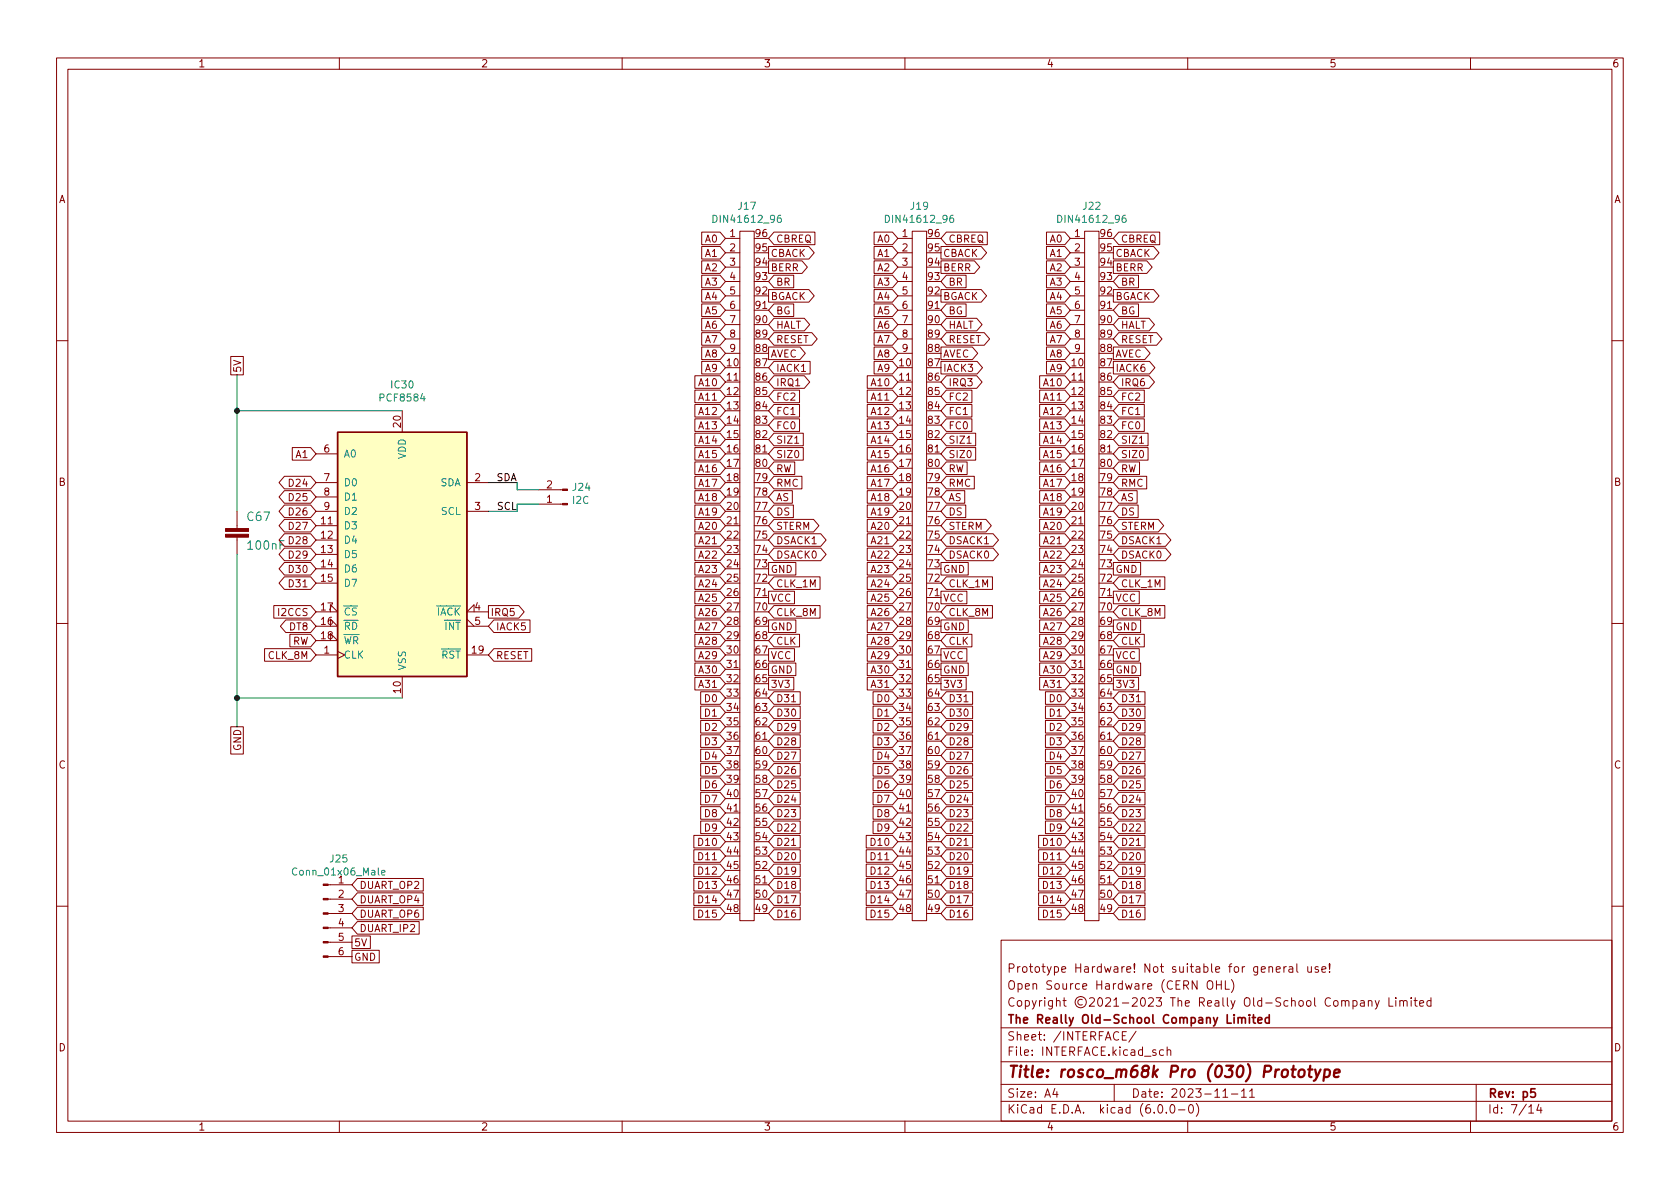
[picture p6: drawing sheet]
<svg xmlns="http://www.w3.org/2000/svg" width="297mm" height="210mm" viewBox="0 0 297 210" stroke-linecap="round" stroke-linejoin="round" font-family="sans-serif">
<g fill="none" stroke="#840000" stroke-width=".18">
<path d="M10 10.2h277v190.1h-277zM12 12.2h273v186.1h-273zM60 10.2v2M110 10.2v2M160 10.2v2M210 10.2v2M260 10.2v2M124.1 41h3.2l1 1.2-1 1.1h-3.2zM124.1 46.1h3.2l1 1.1-1 1.1h-3.2zM124.1 48.7h3.2l1 1.1-1 1.1h-3.2zM124.1 43.6h3.2l1 1.1-1 1.1h-3.2zM124.1 58.8h3.2l1 1.1-1 1.1h-3.2z"/>
<path d="M124.1 53.7h3.2l1 1.2-1 1.1h-3.2zM124.1 51.2h3.2l1 1.1-1 1.1h-3.2zM124.1 56.3h3.2l1 1.1-1 1.1h-3.2zM128.3 42.2h2.5M128.3 44.7h2.5M128.3 47.2h2.5M128.3 49.8h2.5M128.3 52.3h2.5M128.3 54.9h2.5M128.3 57.4h2.5M128.3 59.9h2.5M130.8 40.9h2.5v121.9h-2.5z"/>
<path d="M133.3 54.9h2.6M135.9 46.1h5.9l1 1.1-1 1.1h-5.9zM135.9 51.2h7.1l1 1.1-1 1.1h-7.1zM135.9 43.6h7.1l1 1.1-1 1.1h-7.1zM136.8 58.8h6.7l1 1.1-1 1.1h-6.7l-.9-1.1zM136.8 56.3h5.4l1 1.1-1 1.1h-5.4l-.9-1.1zM136.8 41h7.3v2.3h-7.3l-.9-1.1zM136.8 48.7h3.5v2.2h-3.5l-.9-1.1zM136.8 53.7h3.5v2.3h-3.5l-.9-1.1zM154.5 46.1h3.3l.9 1.1-.9 1.1h-3.3zM154.5 48.7h3.3l.9 1.1-.9 1.1h-3.3zM154.5 43.6h3.3l.9 1.1-.9 1.1h-3.3z"/>
<path d="M154.5 41h3.3l.9 1.2-.9 1.1h-3.3zM154.5 53.7h3.3l.9 1.2-.9 1.1h-3.3zM154.5 56.3h3.3l.9 1.1-.9 1.1h-3.3zM154.5 51.2h3.3l.9 1.1-.9 1.1h-3.3zM154.5 58.8h3.3l.9 1.1-.9 1.1h-3.3zM158.7 42.2h2.6M158.7 44.7h2.6M158.7 47.2h2.6M158.7 49.8h2.6M158.7 52.3h2.6M158.7 54.9h2.6M158.7 57.4h2.6"/>
<path d="M158.7 59.9h2.6M161.3 40.9h2.5v121.9h-2.5zM163.8 54.9h2.6M166.4 51.2h7.1l.9 1.1-.9 1.1h-7.1zM166.4 43.6h7.1l.9 1.1-.9 1.1h-7.1zM166.4 46.1h5.9l.9 1.1-.9 1.1h-5.9zM167.3 58.8h6.7l1 1.1-1 1.1h-6.7l-.9-1.1zM167.3 41h7.3v2.3h-7.3l-.9-1.1zM167.3 56.3h5.4l.9 1.1-.9 1.1h-5.4l-.9-1.1zM167.3 53.7h3.5v2.3h-3.5l-.9-1.1zM167.3 48.7h3.5v2.2h-3.5l-.9-1.1zM185 58.8h3.3l.9 1.1-.9 1.1h-3.3z"/>
<path d="M185 53.7h3.3l.9 1.2-.9 1.1h-3.3zM185 56.3h3.3l.9 1.1-.9 1.1h-3.3zM185 46.1h3.3l.9 1.1-.9 1.1h-3.3zM185 43.6h3.3l.9 1.1-.9 1.1h-3.3zM185 41h3.3l.9 1.2-.9 1.1h-3.3zM185 48.7h3.3l.9 1.1-.9 1.1h-3.3zM185 51.2h3.3l.9 1.1-.9 1.1h-3.3zM189.2 42.2h2.6M189.2 44.7h2.6M189.2 47.2h2.6M189.2 49.8h2.6M189.2 52.3h2.6"/>
<path d="M189.2 54.9h2.6M189.2 57.4h2.6M189.2 59.9h2.6M191.8 40.9h2.5v121.9h-2.5zM194.3 54.9h2.5M196.8 46.1h6l.9 1.1-.9 1.1h-6zM196.8 51.2h7.2l.9 1.1-.9 1.1h-7.2zM196.8 43.6h7.2l.9 1.1-.9 1.1h-7.2zM197.8 53.7h3.5v2.3h-3.5l-1-1.1zM197.8 58.8h6.7l1 1.1-1 1.1h-6.7l-1-1.1zM197.8 56.3h5.4l.9 1.1-.9 1.1h-5.4l-1-1.1zM197.8 48.7h3.5v2.2h-3.5l-1-1.1z"/>
<path d="M197.8 41h7.2v2.3h-7.2l-1-1.1zM10 60.2h2M40.8 63h2.2v3.3h-2.2zM51.7 79.1h3.2l1 1.2-1 1.1h-3.2zM71.1 72.6v3.8M122.9 74.1h4.4l1 1.1-1 1.1h-4.4zM122.9 79.1h4.4l1 1.2-1 1.1h-4.4zM122.9 69h4.4l1 1.1-1 1.1h-4.4zM122.9 71.5h4.4l1 1.1-1 1.1h-4.4zM122.9 76.6h4.4l1 1.1-1 1.1h-4.4zM122.9 66.4h4.4l1 1.2-1 1.1h-4.4zM124.1 63.9h3.2l1 1.1-1 1.1h-3.2z"/>
<path d="M124.1 61.4h3.2l1 1.1-1 1.1h-3.2zM128.3 67.6h2.5M128.3 62.5h2.5M135.9 61.4h5.5l1 1.1-1 1.1h-5.5zM136.8 74.1h4.6v2.2h-4.6l-.9-1.1zM136.8 71.5h4.6v2.2h-4.6l-.9-1.1zM136.8 63.9h6.4v2.2h-6.4l-.9-1.1zM136.8 66.4h5.4l1 1.2-1 1.1h-5.4l-.9-1.1zM136.8 79.1h5.2v2.3h-5.2l-.9-1.1zM136.8 69h4.6v2.2h-4.6l-.9-1.1zM136.8 76.6h5.2v2.2h-5.2l-.9-1.1zM140.5 78.4h.7"/>
<path d="M153.3 71.5h4.5l.9 1.1-.9 1.1h-4.5zM153.3 74.1h4.5l.9 1.1-.9 1.1h-4.5zM153.3 69h4.5l.9 1.1-.9 1.1h-4.5zM153.3 66.4h4.5l.9 1.2-.9 1.1h-4.5zM153.3 79.1h4.5l.9 1.2-.9 1.1h-4.5zM153.3 76.6h4.5l.9 1.1-.9 1.1h-4.5zM154.5 61.4h3.3l.9 1.1-.9 1.1h-3.3zM154.5 63.9h3.3l.9 1.1-.9 1.1h-3.3zM158.7 67.6h2.6M158.7 62.5h2.6M166.4 63.9h6.4l.9 1.1-.9 1.1h-6.4zM166.4 61.4h5.5l1 1.1-1 1.1h-5.5z"/>
<path d="M167.3 71.5h4.5v2.2h-4.5l-.9-1.1zM167.3 69h4.5v2.2h-4.5l-.9-1.1zM167.3 66.4h5.4l.9 1.2-.9 1.1h-5.4l-.9-1.1zM167.3 79.1h5.2v2.3h-5.2l-.9-1.1zM167.3 76.6h5.2v2.2h-5.2l-.9-1.1zM167.3 74.1h4.5v2.2h-4.5l-.9-1.1zM171 78.4h.7M183.8 76.6h4.5l.9 1.1-.9 1.1h-4.5zM183.8 66.4h4.5l.9 1.2-.9 1.1h-4.5zM183.8 69h4.5l.9 1.1-.9 1.1h-4.5zM183.8 79.1h4.5l.9 1.2-.9 1.1h-4.5zM183.8 74.1h4.5l.9 1.1-.9 1.1h-4.5z"/>
<path d="M183.8 71.5h4.5l.9 1.1-.9 1.1h-4.5zM185 63.9h3.3l.9 1.1-.9 1.1h-3.3zM185 61.4h3.3l.9 1.1-.9 1.1h-3.3zM189.2 67.6h2.6M189.2 62.5h2.6M196.8 61.4h5.6l1 1.1-1 1.1h-5.6zM196.8 63.9h6.4l1 1.1-1 1.1h-6.4zM197.8 79.1h5.2v2.3h-5.2l-1-1.1zM197.8 66.4h5.4l.9 1.2-.9 1.1h-5.4l-1-1.1zM197.8 71.5h4.5v2.2h-4.5l-1-1.1zM197.8 76.6h5.2v2.2h-5.2l-1-1.1zM197.8 69h4.5v2.2h-4.5l-1-1.1z"/>
<path d="M197.8 74.1h4.5v2.2h-4.5l-1-1.1zM201.5 78.4h.7M285 60.2h2M41.9 90.4v3.1M41.9 95v3M50.3 91.8h4.6l1 1.2-1 1.1h-4.6l-1-1.1zM50.3 86.8h4.6l1 1.1-1 1.1h-4.6l-1-1.1zM50.3 84.2h4.6l1 1.1-1 1.1h-4.6l-1-1.1zM50.3 89.3h4.6l1 1.1-1 1.1h-4.6l-1-1.1zM50.3 99.5h4.6l1 1.1-1 1.1h-4.6l-1-1.1zM50.3 94.4h4.6l1 1.1-1 1.1h-4.6l-1-1.1zM50.3 96.9h4.6l1 1.1-1 1.1h-4.6l-1-1.1z"/>
<path d="M55.9 93h3.8M55.9 80.3h3.8M55.9 95.5h3.8M55.9 98h3.8M55.9 85.3h3.8M55.9 90.4h3.8M55.9 87.9h3.8M82.5 85.3h3.9M82.5 90.4h3.9M95.2 86.6h4.3M95.2 89.1h4.3M122.9 81.7h4.4l1 1.1-1 1.1h-4.4z"/>
<path d="M122.9 86.8h4.4l1 1.1-1 1.1h-4.4zM122.9 84.2h4.4l1 1.1-1 1.1h-4.4zM122.9 89.3h4.4l1 1.1-1 1.1h-4.4zM122.9 94.4h4.4l1 1.1-1 1.1h-4.4zM122.9 91.8h4.4l1 1.2-1 1.1h-4.4zM122.9 99.5h4.4l1 1.1-1 1.1h-4.4zM122.9 96.9h4.4l1 1.1-1 1.1h-4.4zM128.3 93h2.5M133.3 80.3h2.6M135.9 99.5h4.8v2.2h-4.8zM136.8 89.3h3.5v2.2h-3.5l-.9-1.1zM136.8 86.8h3.3v2.2h-3.3l-.9-1.1z"/>
<path d="M136.8 84.2h5v2.2h-5l-.9-1.1zM136.8 81.7h3.7v2.2h-3.7l-.9-1.1zM136.8 91.8h7l1 1.2-1 1.1h-7l-.9-1.1zM136.8 94.4h8.3l1 1.1-1 1.1h-8.3l-.9-1.1zM136.8 96.9h8.3l1 1.1-1 1.1h-8.3l-.9-1.1zM153.3 99.5h4.5l.9 1.1-.9 1.1h-4.5zM153.3 96.9h4.5l.9 1.1-.9 1.1h-4.5zM153.3 86.8h4.5l.9 1.1-.9 1.1h-4.5zM153.3 81.7h4.5l.9 1.1-.9 1.1h-4.5zM153.3 84.2h4.5l.9 1.1-.9 1.1h-4.5zM153.3 89.3h4.5l.9 1.1-.9 1.1h-4.5zM153.3 94.4h4.5l.9 1.1-.9 1.1h-4.5z"/>
<path d="M153.3 91.8h4.5l.9 1.2-.9 1.1h-4.5zM158.7 93h2.6M163.8 80.3h2.6M166.4 99.5h4.8v2.2h-4.8zM167.3 91.8h7l1 1.2-1 1.1h-7l-.9-1.1zM167.3 94.4h8.3l.9 1.1-.9 1.1h-8.3l-.9-1.1zM167.3 96.9h8.3l.9 1.1-.9 1.1h-8.3l-.9-1.1zM167.3 89.3h3.5v2.2h-3.5l-.9-1.1zM167.3 81.7h3.7v2.2h-3.7l-.9-1.1zM167.3 84.2h5v2.2h-5l-.9-1.1zM167.3 86.8h3.3v2.2h-3.3l-.9-1.1zM183.8 99.5h4.5l.9 1.1-.9 1.1h-4.5z"/>
<path d="M183.8 86.8h4.5l.9 1.1-.9 1.1h-4.5zM183.8 94.4h4.5l.9 1.1-.9 1.1h-4.5zM183.8 89.3h4.5l.9 1.1-.9 1.1h-4.5zM183.8 96.9h4.5l.9 1.1-.9 1.1h-4.5zM183.8 91.8h4.5l.9 1.2-.9 1.1h-4.5zM183.8 84.2h4.5l.9 1.1-.9 1.1h-4.5zM183.8 81.7h4.5l.9 1.1-.9 1.1h-4.5zM189.2 93h2.6M194.3 80.3h2.5M196.8 99.5h4.9v2.2h-4.9zM197.8 81.7h3.7v2.2h-3.7l-1-1.1zM197.8 84.2h4.9v2.2h-4.9l-1-1.1z"/>
<path d="M197.8 94.4h8.3l.9 1.1-.9 1.1h-8.3l-1-1.1zM197.8 89.3h3.4v2.2h-3.4l-1-1.1zM197.8 96.9h8.3l.9 1.1-.9 1.1h-8.3l-1-1.1zM197.8 91.8h7l1 1.2-1 1.1h-7l-1-1.1zM197.8 86.8h3.3v2.2h-3.3l-1-1.1zM10 110.2h2M46.8 114.7h8.1l1 1.1-1 1.1h-8.1zM48.4 107.1h6.5l1 1.1-1 1.1h-6.5zM50.3 102h4.6l1 1.1-1 1.1h-4.6l-1-1.1zM50.5 109.6h4.4l1 1.1-1 1.1h-4.4l-.9-1.1zM51.3 112.2h3.6l1 1.1-1 1.1h-3.6zM55.9 110.7h3.8l-1.3-1.2v1.2"/>
<path d="M55.9 108.2h3.8l-1.3-1.3v1.3M55.9 113.3h3.8l-1.3-1.3v1.3M55.9 115.8h3.8M55.9 100.6h3.8M55.9 103.1h3.8M59.7 115.2l1.3 .6-1.3 .7M71.1 119.6v3.8M82.5 115.8h3.9M82.5 110.7h3.9M82.5 109.5l1.3 1.2M83.8 108.2v-1.3l-1.3 1.3h3.9M86.4 107.1h5.3l1 1.1-1 1.1h-5.3z"/>
<path d="M87.3 109.6h6.4v2.2h-6.4l-.9-1.1zM87.3 114.7h6.7v2.2h-6.7l-.9-1.1zM122.9 107.1h4.4l1 1.1-1 1.1h-4.4zM122.9 109.6h4.4l1 1.1-1 1.1h-4.4zM122.9 112.2h4.4l1 1.1-1 1.1h-4.4zM122.9 117.2h4.4l1 1.2-1 1.1h-4.4zM122.9 119.8h4.4l1 1.1-1 1.1h-4.4zM122.9 114.7h4.4l1 1.1-1 1.1h-4.4zM122.9 102h4.4l1 1.1-1 1.1h-4.4zM122.9 104.5h4.4l1 1.2-1 1.1h-4.4zM128.3 118.4h2.5M133.3 105.7h2.6"/>
<path d="M135.9 104.5h4.6v2.3h-4.6zM135.9 109.6h4.8v2.2h-4.8zM135.9 114.7h4.6v2.2h-4.6zM135.9 119.8h4.5v2.2h-4.5zM135.9 117.2h4.8v2.3h-4.8zM136.8 102h8.2v2.2h-8.2l-.9-1.1zM136.8 112.2h4.6v2.2h-4.6l-.9-1.1zM136.8 107.1h8.2v2.2h-8.2l-.9-1.1zM153.3 107.1h4.5l.9 1.1-.9 1.1h-4.5zM153.3 112.2h4.5l.9 1.1-.9 1.1h-4.5zM153.3 114.7h4.5l.9 1.1-.9 1.1h-4.5zM153.3 102h4.5l.9 1.1-.9 1.1h-4.5z"/>
<path d="M153.3 117.2h4.5l.9 1.2-.9 1.1h-4.5zM153.3 119.8h4.5l.9 1.1-.9 1.1h-4.5zM153.3 109.6h4.5l.9 1.1-.9 1.1h-4.5zM153.3 104.5h4.5l.9 1.2-.9 1.1h-4.5zM158.7 118.4h2.6M163.8 105.7h2.6M166.4 104.5h4.6v2.3h-4.6zM166.4 114.7h4.6v2.2h-4.6zM166.4 109.6h4.8v2.2h-4.8zM166.4 119.8h4.4v2.2h-4.4zM166.4 117.2h4.8v2.3h-4.8zM167.3 102h8.2v2.2h-8.2l-.9-1.1z"/>
<path d="M167.3 107.1h8.2v2.2h-8.2l-.9-1.1zM167.3 112.2h4.5v2.2h-4.5l-.9-1.1zM183.8 109.6h4.5l.9 1.1-.9 1.1h-4.5zM183.8 102h4.5l.9 1.1-.9 1.1h-4.5zM183.8 104.5h4.5l.9 1.2-.9 1.1h-4.5zM183.8 114.7h4.5l.9 1.1-.9 1.1h-4.5zM183.8 112.2h4.5l.9 1.1-.9 1.1h-4.5zM183.8 119.8h4.5l.9 1.1-.9 1.1h-4.5zM183.8 107.1h4.5l.9 1.1-.9 1.1h-4.5zM183.8 117.2h4.5l.9 1.2-.9 1.1h-4.5zM189.2 118.4h2.6M194.3 105.7h2.5"/>
<path d="M196.8 119.8h4.5v2.2h-4.5zM196.8 114.7h4.6v2.2h-4.6zM196.8 109.6h4.9v2.2h-4.9zM196.8 104.5h4.6v2.3h-4.6zM196.8 117.2h4.9v2.3h-4.9zM197.8 107.1h8.2v2.2h-8.2l-1-1.1zM197.8 112.2h4.5v2.2h-4.5l-1-1.1zM197.8 102h8.2v2.2h-8.2l-1-1.1zM285 110.2h2M40.8 128.5h2.2v4.8h-2.2zM123.9 137.6h3.4l1 1.1-1 1.1h-3.4zM123.9 129.9h3.4l1 1.2-1 1.1h-3.4z"/>
<path d="M123.9 127.4h3.4l1 1.1-1 1.1h-3.4zM123.9 135h3.4l1 1.1-1 1.1h-3.4zM123.9 132.5h3.4l1 1.1-1 1.1h-3.4zM123.9 124.9h3.4l1 1.1-1 1.1h-3.4zM123.9 122.3h3.4l1 1.1-1 1.1h-3.4zM133.3 131.1h2.6M136.8 124.9h4.7v2.2h-4.7l-.9-1.1zM136.8 129.9h4.7v2.3h-4.7l-.9-1.1zM136.8 132.5h4.7v2.2h-4.7l-.9-1.1zM136.8 135h4.7v2.2h-4.7l-.9-1.1zM136.8 137.6h4.7v2.2h-4.7l-.9-1.1zM136.8 127.4h4.7v2.2h-4.7l-.9-1.1z"/>
<path d="M136.8 122.3h4.7v2.2h-4.7l-.9-1.1zM140 124.1h.7M154.4 129.9h3.4l.9 1.2-.9 1.1h-3.4zM154.4 127.4h3.4l.9 1.1-.9 1.1h-3.4zM154.4 135h3.4l.9 1.1-.9 1.1h-3.4zM154.4 122.3h3.4l.9 1.1-.9 1.1h-3.4zM154.4 132.5h3.4l.9 1.1-.9 1.1h-3.4zM154.4 137.6h3.4l.9 1.1-.9 1.1h-3.4zM154.4 124.9h3.4l.9 1.1-.9 1.1h-3.4zM163.8 131.1h2.6M167.3 135h4.7v2.2h-4.7l-.9-1.1zM167.3 137.6h4.7v2.2h-4.7l-.9-1.1z"/>
<path d="M167.3 132.5h4.7v2.2h-4.7l-.9-1.1zM167.3 129.9h4.7v2.3h-4.7l-.9-1.1zM167.3 127.4h4.7v2.2h-4.7l-.9-1.1zM167.3 124.9h4.7v2.2h-4.7l-.9-1.1zM167.3 122.3h4.7v2.2h-4.7l-.9-1.1zM170.4 124.1h.8M184.8 127.4h3.5l.9 1.1-.9 1.1h-3.5zM184.8 124.9h3.5l.9 1.1-.9 1.1h-3.5zM184.8 135h3.5l.9 1.1-.9 1.1h-3.5zM184.8 137.6h3.5l.9 1.1-.9 1.1h-3.5zM184.8 122.3h3.5l.9 1.1-.9 1.1h-3.5zM184.8 129.9h3.5l.9 1.2-.9 1.1h-3.5z"/>
<path d="M184.8 132.5h3.5l.9 1.1-.9 1.1h-3.5zM194.3 131.1h2.5M197.8 127.4h4.6v2.2h-4.6l-1-1.1zM197.8 122.3h4.6v2.2h-4.6l-1-1.1zM197.8 132.5h4.6v2.2h-4.6l-1-1.1zM197.8 124.9h4.6v2.2h-4.6l-1-1.1zM197.8 129.9h4.6v2.3h-4.6l-1-1.1zM197.8 135h4.6v2.2h-4.6l-1-1.1zM197.8 137.6h4.6v2.2h-4.6l-1-1.1zM200.9 124.1h.7M58 156.5h4.2M58 159h4.2"/>
<path d="M63.2 155.3h11.6v2.3h-11.6l-1-1.1zM63.2 157.9h11.6v2.2h-11.6l-1-1.1zM122.7 155.3h4.6l1 1.2-1 1.1h-4.6zM122.7 150.3h4.6l1 1.1-1 1.1h-4.6zM122.7 152.8h4.6l1 1.1-1 1.1h-4.6zM122.7 147.7h4.6l1 1.1-1 1.1h-4.6zM122.7 157.9h4.6l1 1.1-1 1.1h-4.6zM123.9 142.6h3.4l1 1.2-1 1.1h-3.4zM123.9 140.1h3.4l1 1.1-1 1.1h-3.4zM123.9 145.2h3.4l1 1.1-1 1.1h-3.4zM128.3 143.8h2.5M133.3 156.5h2.6"/>
<path d="M136.8 140.1h4.7v2.2h-4.7l-.9-1.1zM136.8 150.3h4.7v2.2h-4.7l-.9-1.1zM136.8 147.7h4.7v2.2h-4.7l-.9-1.1zM136.8 142.6h4.7v2.3h-4.7l-.9-1.1zM136.8 155.3h4.7v2.3h-4.7l-.9-1.1zM136.8 145.2h4.7v2.2h-4.7l-.9-1.1zM136.8 152.8h4.7v2.2h-4.7l-.9-1.1zM136.8 157.9h4.7v2.2h-4.7l-.9-1.1zM140 149.5h.7M153.2 152.8h4.6l.9 1.1-.9 1.1h-4.6zM153.2 157.9h4.6l.9 1.1-.9 1.1h-4.6zM153.2 155.3h4.6l.9 1.2-.9 1.1h-4.6z"/>
<path d="M153.2 150.3h4.6l.9 1.1-.9 1.1h-4.6zM153.2 147.7h4.6l.9 1.1-.9 1.1h-4.6zM154.4 145.2h3.4l.9 1.1-.9 1.1h-3.4zM154.4 140.1h3.4l.9 1.1-.9 1.1h-3.4zM154.4 142.6h3.4l.9 1.2-.9 1.1h-3.4zM158.7 143.8h2.6M163.8 156.5h2.6M167.3 157.9h4.7v2.2h-4.7l-.9-1.1zM167.3 150.3h4.7v2.2h-4.7l-.9-1.1zM167.3 152.8h4.7v2.2h-4.7l-.9-1.1zM167.3 155.3h4.7v2.3h-4.7l-.9-1.1zM167.3 140.1h4.7v2.2h-4.7l-.9-1.1z"/>
<path d="M167.3 147.7h4.7v2.2h-4.7l-.9-1.1zM167.3 142.6h4.7v2.3h-4.7l-.9-1.1zM167.3 145.2h4.7v2.2h-4.7l-.9-1.1zM170.4 149.5h.8M183.6 155.3h4.7l.9 1.2-.9 1.1h-4.7zM183.6 147.7h4.7l.9 1.1-.9 1.1h-4.7zM183.6 157.9h4.7l.9 1.1-.9 1.1h-4.7zM183.6 150.3h4.7l.9 1.1-.9 1.1h-4.7zM183.6 152.8h4.7l.9 1.1-.9 1.1h-4.7zM184.8 145.2h3.5l.9 1.1-.9 1.1h-3.5zM184.8 140.1h3.5l.9 1.1-.9 1.1h-3.5zM184.8 142.6h3.5l.9 1.2-.9 1.1h-3.5z"/>
<path d="M189.2 143.8h2.6M194.3 156.5h2.5M197.8 147.7h4.6v2.2h-4.6l-1-1.1zM197.8 142.6h4.6v2.3h-4.6l-1-1.1zM197.8 140.1h4.6v2.2h-4.6l-1-1.1zM197.8 145.2h4.6v2.2h-4.6l-1-1.1zM197.8 152.8h4.6v2.2h-4.6l-1-1.1zM197.8 157.9h4.6v2.2h-4.6l-1-1.1zM197.8 155.3h4.6v2.3h-4.6l-1-1.1zM197.8 150.3h4.6v2.2h-4.6l-1-1.1zM200.9 149.5h.7M10 160.2h2"/>
<path d="M58 169.2h4.2M58 166.6h4.2M58 164.1h4.2M58 161.5h4.2M62.2 168h4.9v2.3h-4.9zM62.2 165.5h3.3v2.2h-3.3zM63.2 163h10.9v2.2h-10.9l-1-1.1zM63.2 160.4h11.6v2.2h-11.6l-1-1.1zM122.7 160.4h4.6l1 1.1-1 1.1h-4.6zM136.8 160.4h4.7v2.2h-4.7l-.9-1.1zM153.2 160.4h4.6l.9 1.1-.9 1.1h-4.6zM167.3 160.4h4.7v2.2h-4.7l-.9-1.1z"/>
<path d="M177 166.3h108v32h-108zM179.3 176.6a.6 .6 0 0 0-.8 0 .6 .6 0 0 0-.1 .7 .56 .56 0 0 0 .3 .6 .56 .56 0 0 0 .6-.1M180 177l.4-.1 .2 .3v.4l-.2 .3h-.4l-.1-.3v-.4zM181.3 177l.4-.1 .3 .3v.4l-.1 .3h-.6M181.3 176.9v1.5M182.5 176.9l.4 1M183.2 176.9l-.5 1.4-.2 .1M183.6 160.4h4.7l.9 1.1-.9 1.1h-4.7zM183.8 176.9v1M184.2 176.9l-.3 .1-.1 .2M184.7 176.4v.2M184.7 176.9v1"/>
<path d="M186.1 176.9v1.2l-.3 .3h-.4M186.1 177l-.5-.1-.2 .3v.4l.1 .3h.6M186.8 177.1l.2-.2 .4 .1v.9M186.8 176.4v1.5M187.9 176.9h.6M188.1 176.4v1.3l.4 .2M191.4 176.8a.52 .52 0 0 0-.8 .4 .52 .52 0 0 0 .8 .4M192.6 176.6l.6-.2 .2 .2 .1 .3-.9 1h.9M194.2 176.6l.2-.2a.81 .81 0 0 1 .6 .7 .81 .81 0 0 1-.3 .8h-.1a.81 .81 0 0 1-.4-1.3zM195.5 176.6l.6-.2 .2 .2 .1 .3-1 1h1M196.9 176.9l.5-.5v1.5M196.9 177.9h.9"/>
<path d="M197.8 160.4h4.6v2.2h-4.6l-1-1.1zM198.4 177.4h1.2M200.2 176.6l.6-.2 .2 .2 .1 .3-1 1h1M201.8 176.6l.2-.2a.81 .81 0 0 1 .6 .7 .81 .81 0 0 1-.3 .8h-.2a.81 .81 0 0 1-.3-1.3zM203.1 176.6l.5-.2 .3 .2v.3l-.9 1h.9M204.4 176.4h1l-.5 .6 .4 .1v.7l-.2 .1h-.5l-.2-.1M206.9 176.4h.9M207.4 176.4v1.5M208.3 177.1l.2-.2 .4 .1v.9M208.3 176.4v1.5M209.6 177.4l.7-.1-.1-.3-.4-.1-.2 .2v.8h.6M212.1 177.2l.7-.1 .1-.2v-.3l-.3-.2h-.5v1.5"/>
<path d="M212.4 177.2l.5 .7M213.5 177.4l.7-.1-.1-.3-.4-.1-.2 .2 .1 .8h.5M213.5 173.6a.5 .5 0 0 1 .6-.2 .5 .5 0 0 1 .3 .5v.5a.5 .5 0 0 1-.5 .6 .5 .5 0 0 1-.5-.6zM214.9 177h.5l.1 .9M215.1 173.4v1.5M215.1 174.1h.8M215.5 177.3l-.5 .1a.29 .29 0 0 0-.2 .2 .29 .29 0 0 0 .2 .3h.5M215.9 173.4v1.5M216.2 176.4v1.3l.2 .2M216.6 173.4v1.5h.8M217 176.4v1.3l.2 .2M217.6 176.9l.4 1"/>
<path d="M217.7 173.2a1.72 1.72 0 0 1 0 2.3M218.4 176.9l-.5 1.4-.3 .1M220.1 176.6a.5 .5 0 0 1 .6-.2 .5 .5 0 0 1 .3 .5v.5a.5 .5 0 0 1-.5 .6 .5 .5 0 0 1-.5-.6zM221.6 176.4v1.3l.3 .2M223.1 177l-.5-.1-.2 .3v.4l.1 .3h.6M223.1 176.4v1.5M223.8 177.4h1.1M224.4 171.1l.2-.2 .3 .1 .1 .9M225.6 171.4l.8-.1-.1-.3-.4-.1-.3 .2 .1 .8h.6M226.4 176.5l-.5-.1-.3 .3 .1 .4 .7 .3v.4l-.3 .1h-.5M227 170.9v1M227.4 170.9l-.3 .1-.1 .2"/>
<path d="M227.7 177l-.4-.1-.3 .3v.4l.1 .3h.6M227.9 171h.6l.1 .9M228.4 177.1l.2-.2 .3 .1 .1 .9M228.4 176.4v1.5M228.6 171.3l-.5 .1a.29 .29 0 0 0-.2 .2 .29 .29 0 0 0 .2 .3h.5M229.3 170.4v1.3l.2 .2M229.8 177l.3-.1 .3 .3v.4l-.3 .3h-.3l-.2-.3v-.4zM231.1 177l.4-.1 .3 .3v.4l-.3 .3h-.4l-.1-.3v-.4zM231.2 170.9l.1 1h.3l.3-.1M231.9 170.9v1M232.4 176.4v1.3l.2 .2M233.1 171l-.4-.1-.2 .2 .1 .3 .5 .1v.4h-.6"/>
<path d="M233.7 171.4l.7-.1v-.3l-.5-.1-.2 .2 .1 .8h.6M235.1 171.8v.1M235.1 170.4v1M235.2 176.6a.6 .6 0 0 0-.7 0 .6 .6 0 0 0-.2 .7 .56 .56 0 0 0 .3 .6 .56 .56 0 0 0 .6-.1M235.9 177l.4-.1 .3 .3v.4l-.3 .3h-.4l-.1-.3v-.4zM237.2 177.1l.2-.2 .4 .1 .1 .9M237.2 176.9v1M237.9 177.1l.2-.2 .3 .1 .1 .9M239.2 177l.4-.1 .3 .3v.4l-.1 .3h-.6M239.2 176.9v1.5M240.6 177h.5l.1 .9M241.2 177.3l-.5 .1a.29 .29 0 0 0-.2 .2 .29 .29 0 0 0 .2 .3h.5"/>
<path d="M241.9 177.1l.2-.2 .4 .1 .1 .9M241.9 176.9v1M243.1 176.9l.4 1M243.9 176.9l-.5 1.4-.3 .1M245.6 176.4v1.5h.7M246.8 176.4v.2M246.8 176.9v1M247.5 177.1l.2-.2 .4 .1v.9M247.5 176.9v1M248.1 177.1l.3-.2 .3 .1 .1 .9M249.5 176.4v.2M249.5 176.9v1"/>
<path d="M250 176.9h.6M250.2 176.4v1.3l.4 .2M251 177.4l.7-.1-.1-.3-.4-.1-.2 .2 .1 .8h.5M253 177l-.4-.1-.3 .3v.4l.1 .3h.6M253 176.4v1.5M285 160.2h2M60 198.3v2M110 198.3v2M160 198.3v2M177 194.8h108M177 191.8h108M177 187.8h108"/>
<path d="M177 181.8h108M186.5 192.5l-.4 1h1M186.9 193v1M197 191.8v3M198.4 183.1h.5M199.1 182.4h-.7v1.5h.7M200.9 182.4l-1.3 1.9M204.9 195.4l.2-.1a.81 .81 0 0 1 .6 .7 .81 .81 0 0 1-.3 .8h-.2a.81 .81 0 0 1-.6-.6 .81 .81 0 0 1 .3-.8zM205.7 185.7l-.4-.1-.3 .3v.4l.1 .3h.6M206.2 196.7v.1M206.4 185.8l.2-.2 .3 .1 .1 .9M206.4 185.1v1.5"/>
<path d="M207.1 195.4l.1-.1a.81 .81 0 0 1 .6 .7 .81 .81 0 0 1-.3 .8h-.1a.81 .81 0 0 1-.6-.6 .81 .81 0 0 1 .3-.8zM208.4 196.3h1.1M210 198.3v2M210.4 195.4l.1-.1a.81 .81 0 0 1 .6 .7 .81 .81 0 0 1-.3 .8h-.2a.81 .81 0 0 1-.5-.6 .81 .81 0 0 1 .3-.8zM211.5 195.1a1.72 1.72 0 0 1 0 2.3M216.2 193l.4-.5v1.5M216.2 194h.9M217.7 193.5h1.2M219.5 193l.4-.5v1.5M219.5 194h.9M220.9 193l.5-.5v1.5M220.9 194h.9"/>
<path d="M260 198.3v2M261 191.8v6.5M270.3 195.8l.4-.5v1.5M270.3 196.8h.9M272.1 195.3l-.4 1h.9M272.4 195.8v1"/>
<circle cx="191.1" cy="177.2" r="1"/>
</g>
<path d="M218.9 179.9v1M220.9 179.4v.2M220.9 179.9v1M221.4 179.9h.6M221.6 179.4v1.3l.4 .2M224.4 179.4v1.5M218.9 180.1l.2-.2 .4 .1 .1 .9M219.6 180.1l.2-.2 .3 .1 .1 .9M222.4 180.4l.7-.1v-.3l-.5-.1-.2 .2 .1 .8h.6M224.4 180l-.4-.1-.3 .3v.4l.1 .3h.6M271.4 192.5h-.7l-.1 .7 .2-.1 .5 .1 .2 .2-.1 .5-.2 .1-.6-.1" fill="none" stroke="#840000" stroke-width=".3"/>
<path d="M229.8 189.3a.52 .52 0 0 1 .5-.2 .52 .52 0 0 1 .4 .4l-.1 .6a.55 .55 0 0 1-.5 .4 .55 .55 0 0 1-.5-.4zM231.3 189.1h.8M231.7 188.5l-.2 1.7v.2l.4 .1M232.5 189.1l.3 1.4M233.5 189.1l-.9 1.8-.3 .2M234.2 189.2l.2-.1 .6 .1 .2 .3-.1 .6a.66 .66 0 0 1-1 .3M234.3 189.1l-.3 2M235.9 189.8l1-.2-.1-.4-.5-.1-.4 .3v1l.2 .1 .6-.1" fill="none" stroke="#840000" stroke-width=".4"/>
<path d="M126.1 38.1a.64 .64 0 0 1 .7 .6 .64 .64 0 0 1-.7 .6zM138 38.1h-.3a.85 .85 0 0 0 0 1.2l.4-.1 .1-.4-.3-.3-.3 .1-.2 .2M156.5 38.1a.64 .64 0 0 1 .8 .6 .64 .64 0 0 1-.8 .6zM168.5 38.1h-.3a.85 .85 0 0 0 0 1.2l.4-.1v-.4l-.2-.3-.4 .1-.1 .2M187 38.1a.64 .64 0 0 1 .8 .6 .64 .64 0 0 1-.8 .6zM199 38.1h-.4a.85 .85 0 0 0 0 1.2l.5-.1v-.4l-.2-.3-.4 .1-.1 .2M67.5 154.3l.6-.1-.1-.2-.3-.1-.2 .2v.6h.5" fill="none" stroke="#008484" stroke-width=".18"/>
<g fill="#840000" stroke="#840000" stroke-width=".18">
<path d="M57.1 169h.9v.3h-.9z"/>
<path d="M57.1 166.5h.9v.2h-.9z"/>
<path d="M57.1 164h.9v.2h-.9z"/>
<path d="M57.1 161.4h.9v.3h-.9z"/>
<path d="M57.1 158.9h.9v.2h-.9z"/>
<path d="M57.1 156.3h.9v.3h-.9z"/>
<path d="M39.9 94.5h4v.5h-4z"/>
<path d="M39.9 93.5h4v.5h-4z"/>
<path d="M99.5 86.5h.8v.2h-.8z"/>
<path d="M99.5 89h.8v.3h-.8z"/>
</g>
<path d="M59.7 76.4h22.8v43.2h-22.8z" fill="#ffffc2" stroke="#ffffc2" stroke-width=".18"/>
<path d="M59.7 76.4h22.8v43.2h-22.8z" fill="none" stroke="#840000" stroke-width=".25"/>
<path d="M41.9 66.3v24.1M41.9 72.6h29.2M41.9 98v30.5M86.4 85.3h5v1.3h3.8M86.4 90.4h5M91.4 89.1h3.8M41.9 123.4h29.2" fill="none" stroke="#008400" stroke-width=".18"/>
<g fill="#008400" stroke="#008400" stroke-width=".18">
<circle cx="41.9" cy="72.6" r=".46"/>
<circle cx="41.9" cy="123.4" r=".46"/>
</g>
<text font-size="2.8" fill="#840000" x="178" y="190.6">Title: rosco_m68k Pro (030) Prototype</text>
<g font-size="2.1" fill="#008484">
<text x="43.8" y="92.1">C67</text>
<text x="44" y="97.2">100nF</text>
</g>
<g font-size="2.1" fill="#840000">
<text x="178" y="172">Prototype Hardware! Not suitable for general use!</text>
<text x="178" y="175">Open Source Hardware (CERN OHL)</text>
<text x="178" y="184">Sheet: /INTERFACE/</text>
<text x="178" y="181">The Really Old-School Company Limited</text>
<text x="178" y="186.7">File: INTERFACE.kicad_sch</text>
<text x="178" y="196.9">KiCad E.D.A. kicad (6.0.0-0)</text>
<text x="178" y="194.1">Size: A4</text>
<text x="200" y="194.1">Date: 2023-11-11</text>
<text x="263" y="194.1">Rev: p5</text>
<text x="263" y="196.9">Id: 7/14</text>
</g>
<g font-size="1.8" fill="#840000">
<text x="35" y="11.9">1</text>
<text x="85" y="11.9">2</text>
<text x="135" y="11.9">3</text>
<text x="185" y="11.9">4</text>
<text x="235" y="11.9">5</text>
<text x="285" y="11.9">6</text>
<text x="10.3" y="35.9">A</text>
<text x="285.3" y="35.9">A</text>
<text x="129" y="41.9">1</text>
<text x="133.6" y="41.9">96</text>
<text x="159.5" y="41.9">1</text>
<text x="164.1" y="41.9">96</text>
<text x="190" y="41.9">1</text>
<text x="194.6" y="41.9">96</text>
<text x="124.7" y="42.9">A0</text>
<text x="124.7" y="48">A2</text>
<text x="124.7" y="45.4">A1</text>
<text x="129" y="44.4">2</text>
<text x="129" y="47">3</text>
<text x="133.6" y="47">94</text>
<text x="133.6" y="44.4">95</text>
<text x="136.2" y="48">BERR</text>
<text x="136.2" y="45.4">CBACK</text>
<text x="137.2" y="42.9">CBREQ</text>
<text x="155.2" y="48">A2</text>
<text x="155.2" y="45.4">A1</text>
<text x="155.2" y="42.9">A0</text>
<text x="159.5" y="44.4">2</text>
<text x="159.5" y="47">3</text>
<text x="164.1" y="47">94</text>
<text x="164.1" y="44.4">95</text>
<text x="166.7" y="45.4">CBACK</text>
<text x="166.7" y="48">BERR</text>
<text x="167.6" y="42.9">CBREQ</text>
<text x="185.7" y="48">A2</text>
<text x="185.7" y="45.4">A1</text>
<text x="185.7" y="42.9">A0</text>
<text x="190" y="44.4">2</text>
<text x="190" y="47">3</text>
<text x="194.6" y="47">94</text>
<text x="194.6" y="44.4">95</text>
<text x="197.2" y="48">BERR</text>
<text x="197.2" y="45.4">CBACK</text>
<text x="198.1" y="42.9">CBREQ</text>
<text x="124.7" y="50.5">A3</text>
<text x="124.7" y="53">A4</text>
<text x="129" y="49.5">4</text>
<text x="129" y="52.1">5</text>
<text x="133.6" y="52.1">92</text>
<text x="133.6" y="49.5">93</text>
<text x="136.2" y="53">BGACK</text>
<text x="137.2" y="50.5">BR</text>
<text x="155.2" y="50.5">A3</text>
<text x="155.2" y="53">A4</text>
<text x="159.5" y="49.5">4</text>
<text x="159.5" y="52.1">5</text>
<text x="164.1" y="52.1">92</text>
<text x="164.1" y="49.5">93</text>
<text x="166.7" y="53">BGACK</text>
<text x="167.6" y="50.5">BR</text>
<text x="185.7" y="50.5">A3</text>
<text x="185.7" y="53">A4</text>
<text x="190" y="49.5">4</text>
<text x="190" y="52.1">5</text>
<text x="194.6" y="52.1">92</text>
<text x="194.6" y="49.5">93</text>
<text x="197.2" y="53">BGACK</text>
<text x="198.1" y="50.5">BR</text>
<text x="124.7" y="55.6">A5</text>
<text x="124.7" y="58.1">A6</text>
<text x="129" y="54.6">6</text>
<text x="129" y="57.1">7</text>
<text x="129" y="59.7">8</text>
<text x="133.6" y="59.7">89</text>
<text x="133.6" y="57.1">90</text>
<text x="133.6" y="54.6">91</text>
<text x="137.2" y="58.1">HALT</text>
<text x="137.2" y="55.6">BG</text>
<text x="155.2" y="55.6">A5</text>
<text x="155.2" y="58.1">A6</text>
<text x="159.5" y="54.6">6</text>
<text x="159.5" y="57.1">7</text>
<text x="159.5" y="59.7">8</text>
<text x="164.1" y="59.7">89</text>
<text x="164.1" y="57.1">90</text>
<text x="164.1" y="54.6">91</text>
<text x="167.6" y="58.1">HALT</text>
<text x="167.6" y="55.6">BG</text>
<text x="185.7" y="55.6">A5</text>
<text x="185.7" y="58.1">A6</text>
<text x="190" y="54.6">6</text>
<text x="190" y="57.1">7</text>
<text x="190" y="59.7">8</text>
<text x="194.6" y="59.7">89</text>
<text x="194.6" y="57.1">90</text>
<text x="194.6" y="54.6">91</text>
<text x="198.1" y="55.6">BG</text>
<text x="198.1" y="58.1">HALT</text>
<text x="42.6" y="66" transform="rotate(-90 42.6 66)">5V</text>
<text x="124.7" y="65.7">A9</text>
<text x="124.7" y="63.2">A8</text>
<text x="124.7" y="60.7">A7</text>
<text x="128.6" y="64.8">10</text>
<text x="129" y="62.2">9</text>
<text x="133.6" y="64.8">87</text>
<text x="133.6" y="62.2">88</text>
<text x="136.2" y="63.2">AVEC</text>
<text x="137.2" y="60.7">RESET</text>
<text x="137.2" y="65.7">IACK1</text>
<text x="155.2" y="63.2">A8</text>
<text x="155.2" y="65.7">A9</text>
<text x="155.2" y="60.7">A7</text>
<text x="159" y="64.8">10</text>
<text x="159.5" y="62.2">9</text>
<text x="164.1" y="64.8">87</text>
<text x="164.1" y="62.2">88</text>
<text x="166.7" y="65.7">IACK3</text>
<text x="166.7" y="63.2">AVEC</text>
<text x="167.6" y="60.7">RESET</text>
<text x="185.7" y="65.7">A9</text>
<text x="185.7" y="60.7">A7</text>
<text x="185.7" y="63.2">A8</text>
<text x="189.5" y="64.8">10</text>
<text x="190" y="62.2">9</text>
<text x="194.6" y="64.8">87</text>
<text x="194.6" y="62.2">88</text>
<text x="197.2" y="63.2">AVEC</text>
<text x="197.2" y="65.7">IACK6</text>
<text x="198.1" y="60.7">RESET</text>
<text x="123.8" y="70.8">A11</text>
<text x="123.8" y="68.3">A10</text>
<text x="128.6" y="67.3">11</text>
<text x="128.6" y="69.8">12</text>
<text x="133.6" y="69.8">85</text>
<text x="133.6" y="67.3">86</text>
<text x="137.2" y="68.3">IRQ1</text>
<text x="137.2" y="70.8">FC2</text>
<text x="154.2" y="70.8">A11</text>
<text x="154.2" y="68.3">A10</text>
<text x="159" y="67.3">11</text>
<text x="159" y="69.8">12</text>
<text x="164.1" y="69.8">85</text>
<text x="164.1" y="67.3">86</text>
<text x="167.6" y="70.8">FC2</text>
<text x="167.6" y="68.3">IRQ3</text>
<text x="184.7" y="68.3">A10</text>
<text x="184.7" y="70.8">A11</text>
<text x="189.5" y="67.3">11</text>
<text x="189.5" y="69.8">12</text>
<text x="194.6" y="69.8">85</text>
<text x="194.6" y="67.3">86</text>
<text x="198.1" y="68.3">IRQ6</text>
<text x="198.1" y="70.8">FC2</text>
<text x="70.9" y="75.5" transform="rotate(-90 70.9 75.5)">20</text>
<text x="123.8" y="75.9">A13</text>
<text x="123.8" y="73.4">A12</text>
<text x="128.6" y="72.4">13</text>
<text x="128.6" y="74.9">14</text>
<text x="128.6" y="77.5">15</text>
<text x="133.6" y="77.5">82</text>
<text x="133.6" y="74.9">83</text>
<text x="133.6" y="72.4">84</text>
<text x="137.2" y="75.9">FC0</text>
<text x="137.2" y="73.4">FC1</text>
<text x="154.2" y="73.4">A12</text>
<text x="154.2" y="75.9">A13</text>
<text x="159" y="72.4">13</text>
<text x="159" y="74.9">14</text>
<text x="159" y="77.5">15</text>
<text x="164.1" y="77.5">82</text>
<text x="164.1" y="74.9">83</text>
<text x="164.1" y="72.4">84</text>
<text x="167.6" y="73.4">FC1</text>
<text x="167.6" y="75.9">FC0</text>
<text x="184.7" y="75.9">A13</text>
<text x="184.7" y="73.4">A12</text>
<text x="189.5" y="72.4">13</text>
<text x="189.5" y="74.9">14</text>
<text x="189.5" y="77.5">15</text>
<text x="194.6" y="77.5">82</text>
<text x="194.6" y="74.9">83</text>
<text x="194.6" y="72.4">84</text>
<text x="198.1" y="73.4">FC1</text>
<text x="198.1" y="75.9">FC0</text>
<text x="52.3" y="81">A1</text>
<text x="57.3" y="80">6</text>
<text x="123.8" y="83.5">A16</text>
<text x="123.8" y="81">A15</text>
<text x="123.8" y="78.4">A14</text>
<text x="128.6" y="80">16</text>
<text x="128.6" y="82.5">17</text>
<text x="133.6" y="82.5">80</text>
<text x="133.6" y="80">81</text>
<text x="137.2" y="83.5">RW</text>
<text x="137.2" y="81">SIZ0</text>
<text x="137.2" y="78.4">SIZ1</text>
<text x="154.2" y="81">A15</text>
<text x="154.2" y="83.5">A16</text>
<text x="154.2" y="78.4">A14</text>
<text x="159" y="80">16</text>
<text x="159" y="82.5">17</text>
<text x="164.1" y="82.5">80</text>
<text x="164.1" y="80">81</text>
<text x="167.6" y="81">SIZ0</text>
<text x="167.6" y="83.5">RW</text>
<text x="167.6" y="78.4">SIZ1</text>
<text x="184.7" y="78.4">A14</text>
<text x="184.7" y="81">A15</text>
<text x="184.7" y="83.5">A16</text>
<text x="189.5" y="80">16</text>
<text x="189.5" y="82.5">17</text>
<text x="194.6" y="82.5">80</text>
<text x="194.6" y="80">81</text>
<text x="198.1" y="81">SIZ0</text>
<text x="198.1" y="83.5">RW</text>
<text x="198.1" y="78.4">SIZ1</text>
<text x="10.3" y="85.9">B</text>
<text x="51.4" y="88.6">D25</text>
<text x="51.4" y="86.1">D24</text>
<text x="57.3" y="85.1">7</text>
<text x="57.3" y="87.6">8</text>
<text x="84" y="85.1">2</text>
<text x="96.7" y="88.9">1</text>
<text x="96.7" y="86.4">2</text>
<text x="123.8" y="88.6">A18</text>
<text x="123.8" y="86.1">A17</text>
<text x="128.6" y="85.1">18</text>
<text x="128.6" y="87.6">19</text>
<text x="133.6" y="87.6">78</text>
<text x="133.6" y="85.1">79</text>
<text x="137.2" y="88.6">AS</text>
<text x="137.2" y="86.1">RMC</text>
<text x="154.2" y="88.6">A18</text>
<text x="154.2" y="86.1">A17</text>
<text x="159" y="85.1">18</text>
<text x="159" y="87.6">19</text>
<text x="164.1" y="87.6">78</text>
<text x="164.1" y="85.1">79</text>
<text x="167.6" y="86.1">RMC</text>
<text x="167.6" y="88.6">AS</text>
<text x="184.7" y="88.6">A18</text>
<text x="184.7" y="86.1">A17</text>
<text x="189.5" y="85.1">18</text>
<text x="189.5" y="87.6">19</text>
<text x="194.6" y="87.6">78</text>
<text x="194.6" y="85.1">79</text>
<text x="198.1" y="86.1">RMC</text>
<text x="198.1" y="88.6">AS</text>
<text x="285.3" y="85.9">B</text>
<text x="51.4" y="93.7">D27</text>
<text x="51.4" y="91.1">D26</text>
<text x="56.8" y="92.7">11</text>
<text x="56.8" y="95.2">12</text>
<text x="57.3" y="90.2">9</text>
<text x="84" y="90.2">3</text>
<text x="123.8" y="91.1">A19</text>
<text x="123.8" y="93.7">A20</text>
<text x="128.6" y="90.2">20</text>
<text x="128.6" y="92.7">21</text>
<text x="128.6" y="95.2">22</text>
<text x="133.6" y="95.2">75</text>
<text x="133.6" y="92.7">76</text>
<text x="133.6" y="90.2">77</text>
<text x="137.2" y="91.1">DS</text>
<text x="137.2" y="93.7">STERM</text>
<text x="154.2" y="91.1">A19</text>
<text x="154.2" y="93.7">A20</text>
<text x="159" y="90.2">20</text>
<text x="159" y="92.7">21</text>
<text x="159" y="95.2">22</text>
<text x="164.1" y="95.2">75</text>
<text x="164.1" y="92.7">76</text>
<text x="164.1" y="90.2">77</text>
<text x="167.6" y="93.7">STERM</text>
<text x="167.6" y="91.1">DS</text>
<text x="184.7" y="91.1">A19</text>
<text x="184.7" y="93.7">A20</text>
<text x="189.5" y="90.2">20</text>
<text x="189.5" y="92.7">21</text>
<text x="189.5" y="95.2">22</text>
<text x="194.6" y="95.2">75</text>
<text x="194.6" y="92.7">76</text>
<text x="194.6" y="90.2">77</text>
<text x="198.1" y="91.1">DS</text>
<text x="198.1" y="93.7">STERM</text>
<text x="51.4" y="101.3">D30</text>
<text x="51.4" y="96.2">D28</text>
<text x="51.4" y="98.8">D29</text>
<text x="56.8" y="97.8">13</text>
<text x="56.8" y="100.3">14</text>
<text x="123.8" y="96.2">A21</text>
<text x="123.8" y="101.3">A23</text>
<text x="123.8" y="98.8">A22</text>
<text x="128.6" y="97.8">23</text>
<text x="128.6" y="100.3">24</text>
<text x="133.6" y="100.3">73</text>
<text x="133.6" y="97.8">74</text>
<text x="136.2" y="101.3">GND</text>
<text x="137.2" y="96.2">DSACK1</text>
<text x="137.2" y="98.8">DSACK0</text>
<text x="154.2" y="101.3">A23</text>
<text x="154.2" y="98.8">A22</text>
<text x="154.2" y="96.2">A21</text>
<text x="159" y="97.8">23</text>
<text x="159" y="100.3">24</text>
<text x="164.1" y="100.3">73</text>
<text x="164.1" y="97.8">74</text>
<text x="166.7" y="101.3">GND</text>
<text x="167.6" y="96.2">DSACK1</text>
<text x="167.6" y="98.8">DSACK0</text>
<text x="184.7" y="101.3">A23</text>
<text x="184.7" y="96.2">A21</text>
<text x="184.7" y="98.8">A22</text>
<text x="189.5" y="97.8">23</text>
<text x="189.5" y="100.3">24</text>
<text x="194.6" y="100.3">73</text>
<text x="194.6" y="97.8">74</text>
<text x="197.2" y="101.3">GND</text>
<text x="198.1" y="96.2">DSACK1</text>
<text x="198.1" y="98.8">DSACK0</text>
<text x="51.4" y="103.8">D31</text>
<text x="56.8" y="102.9">15</text>
<text x="56.8" y="107.9">17</text>
<text x="84" y="107.9">4</text>
<text x="123.8" y="103.8">A24</text>
<text x="123.8" y="106.4">A25</text>
<text x="128.6" y="102.9">25</text>
<text x="128.6" y="105.4">26</text>
<text x="128.6" y="107.9">27</text>
<text x="133.6" y="107.9">70</text>
<text x="133.6" y="105.4">71</text>
<text x="133.6" y="102.9">72</text>
<text x="136.2" y="106.4">VCC</text>
<text x="137.2" y="103.8">CLK_1M</text>
<text x="154.2" y="103.8">A24</text>
<text x="154.2" y="106.4">A25</text>
<text x="159" y="102.9">25</text>
<text x="159" y="105.4">26</text>
<text x="159" y="107.9">27</text>
<text x="164.1" y="107.9">70</text>
<text x="164.1" y="105.4">71</text>
<text x="164.1" y="102.9">72</text>
<text x="166.7" y="106.4">VCC</text>
<text x="167.6" y="103.8">CLK_1M</text>
<text x="184.7" y="103.8">A24</text>
<text x="184.7" y="106.4">A25</text>
<text x="189.5" y="102.9">25</text>
<text x="189.5" y="105.4">26</text>
<text x="189.5" y="107.9">27</text>
<text x="194.6" y="107.9">70</text>
<text x="194.6" y="105.4">71</text>
<text x="194.6" y="102.9">72</text>
<text x="197.2" y="106.4">VCC</text>
<text x="198.1" y="103.8">CLK_1M</text>
<text x="49.4" y="108.9">I2CCS</text>
<text x="51.3" y="111.5">DT8</text>
<text x="56.8" y="110.5">16</text>
<text x="56.8" y="113">18</text>
<text x="84" y="110.5">5</text>
<text x="86.7" y="108.9">IRQ5</text>
<text x="87.6" y="111.5">IACK5</text>
<text x="123.8" y="108.9">A26</text>
<text x="123.8" y="111.5">A27</text>
<text x="128.6" y="110.5">28</text>
<text x="128.6" y="113">29</text>
<text x="133.6" y="113">68</text>
<text x="133.6" y="110.5">69</text>
<text x="136.2" y="111.5">GND</text>
<text x="137.2" y="108.9">CLK_8M</text>
<text x="154.2" y="108.9">A26</text>
<text x="154.2" y="111.5">A27</text>
<text x="159" y="110.5">28</text>
<text x="159" y="113">29</text>
<text x="164.1" y="113">68</text>
<text x="164.1" y="110.5">69</text>
<text x="166.7" y="111.5">GND</text>
<text x="167.6" y="108.9">CLK_8M</text>
<text x="184.7" y="111.5">A27</text>
<text x="184.7" y="108.9">A26</text>
<text x="189.5" y="110.5">28</text>
<text x="189.5" y="113">29</text>
<text x="194.6" y="113">68</text>
<text x="194.6" y="110.5">69</text>
<text x="197.2" y="111.5">GND</text>
<text x="198.1" y="108.9">CLK_8M</text>
<text x="47.5" y="116.5">CLK_8M</text>
<text x="51.7" y="114">RW</text>
<text x="57.3" y="115.6">1</text>
<text x="83.5" y="115.6">19</text>
<text x="87.6" y="116.5">RESET</text>
<text x="123.8" y="114">A28</text>
<text x="123.8" y="119.1">A30</text>
<text x="123.8" y="116.5">A29</text>
<text x="128.6" y="115.6">30</text>
<text x="128.6" y="118.1">31</text>
<text x="133.6" y="118.1">66</text>
<text x="133.6" y="115.6">67</text>
<text x="136.2" y="116.5">VCC</text>
<text x="136.2" y="119.1">GND</text>
<text x="137.2" y="114">CLK</text>
<text x="154.2" y="114">A28</text>
<text x="154.2" y="116.5">A29</text>
<text x="154.2" y="119.1">A30</text>
<text x="159" y="115.6">30</text>
<text x="159" y="118.1">31</text>
<text x="164.1" y="118.1">66</text>
<text x="164.1" y="115.6">67</text>
<text x="166.7" y="116.5">VCC</text>
<text x="166.7" y="119.1">GND</text>
<text x="167.6" y="114">CLK</text>
<text x="184.7" y="116.5">A29</text>
<text x="184.7" y="114">A28</text>
<text x="184.7" y="119.1">A30</text>
<text x="189.5" y="115.6">30</text>
<text x="189.5" y="118.1">31</text>
<text x="194.6" y="118.1">66</text>
<text x="194.6" y="115.6">67</text>
<text x="197.2" y="116.5">VCC</text>
<text x="197.2" y="119.1">GND</text>
<text x="198.1" y="114">CLK</text>
<text x="70.9" y="122.5" transform="rotate(-90 70.9 122.5)">10</text>
<text x="123.8" y="121.6">A31</text>
<text x="124.7" y="124.2">D0</text>
<text x="128.6" y="120.6">32</text>
<text x="128.6" y="123.2">33</text>
<text x="128.6" y="125.7">34</text>
<text x="133.6" y="125.7">63</text>
<text x="133.6" y="123.2">64</text>
<text x="133.6" y="120.6">65</text>
<text x="136.2" y="121.6">3V3</text>
<text x="137.2" y="124.2">D31</text>
<text x="154.2" y="121.6">A31</text>
<text x="155.2" y="124.2">D0</text>
<text x="159" y="120.6">32</text>
<text x="159" y="123.2">33</text>
<text x="159" y="125.7">34</text>
<text x="164.1" y="125.7">63</text>
<text x="164.1" y="123.2">64</text>
<text x="164.1" y="120.6">65</text>
<text x="166.7" y="121.6">3V3</text>
<text x="167.6" y="124.2">D31</text>
<text x="184.7" y="121.6">A31</text>
<text x="185.7" y="124.2">D0</text>
<text x="189.5" y="120.6">32</text>
<text x="189.5" y="123.2">33</text>
<text x="189.5" y="125.7">34</text>
<text x="194.6" y="125.7">63</text>
<text x="194.6" y="123.2">64</text>
<text x="194.6" y="120.6">65</text>
<text x="197.2" y="121.6">3V3</text>
<text x="198.1" y="124.2">D31</text>
<text x="124.7" y="131.8">D3</text>
<text x="124.7" y="129.2">D2</text>
<text x="124.7" y="126.7">D1</text>
<text x="128.6" y="128.3">35</text>
<text x="128.6" y="130.8">36</text>
<text x="133.6" y="130.8">61</text>
<text x="133.6" y="128.3">62</text>
<text x="137.2" y="126.7">D30</text>
<text x="137.2" y="131.8">D28</text>
<text x="137.2" y="129.2">D29</text>
<text x="155.2" y="131.8">D3</text>
<text x="155.2" y="129.2">D2</text>
<text x="155.2" y="126.7">D1</text>
<text x="159" y="128.3">35</text>
<text x="159" y="130.8">36</text>
<text x="164.1" y="130.8">61</text>
<text x="164.1" y="128.3">62</text>
<text x="167.6" y="131.8">D28</text>
<text x="167.6" y="129.2">D29</text>
<text x="167.6" y="126.7">D30</text>
<text x="185.7" y="129.2">D2</text>
<text x="185.7" y="126.7">D1</text>
<text x="185.7" y="131.8">D3</text>
<text x="189.5" y="128.3">35</text>
<text x="189.5" y="130.8">36</text>
<text x="194.6" y="130.8">61</text>
<text x="194.6" y="128.3">62</text>
<text x="198.1" y="129.2">D29</text>
<text x="198.1" y="126.7">D30</text>
<text x="198.1" y="131.8">D28</text>
<text x="10.3" y="135.9">C</text>
<text x="42.6" y="132.8" transform="rotate(-90 42.6 132.8)">GND</text>
<text x="124.7" y="136.9">D5</text>
<text x="124.7" y="134.3">D4</text>
<text x="128.6" y="133.3">37</text>
<text x="128.6" y="135.9">38</text>
<text x="133.6" y="135.9">59</text>
<text x="133.6" y="133.3">60</text>
<text x="137.2" y="134.3">D27</text>
<text x="137.2" y="136.9">D26</text>
<text x="155.2" y="136.9">D5</text>
<text x="155.2" y="134.3">D4</text>
<text x="159" y="133.3">37</text>
<text x="159" y="135.9">38</text>
<text x="164.1" y="135.9">59</text>
<text x="164.1" y="133.3">60</text>
<text x="167.6" y="136.9">D26</text>
<text x="167.6" y="134.3">D27</text>
<text x="185.7" y="136.9">D5</text>
<text x="185.7" y="134.3">D4</text>
<text x="189.5" y="133.3">37</text>
<text x="189.5" y="135.9">38</text>
<text x="194.6" y="135.9">59</text>
<text x="194.6" y="133.3">60</text>
<text x="198.1" y="134.3">D27</text>
<text x="198.1" y="136.9">D26</text>
<text x="285.3" y="135.9">C</text>
<text x="124.7" y="139.4">D6</text>
<text x="124.7" y="141.9">D7</text>
<text x="128.6" y="138.4">39</text>
<text x="128.6" y="141">40</text>
<text x="128.6" y="143.5">41</text>
<text x="133.6" y="143.5">56</text>
<text x="133.6" y="141">57</text>
<text x="133.6" y="138.4">58</text>
<text x="137.2" y="139.4">D25</text>
<text x="137.2" y="141.9">D24</text>
<text x="155.2" y="141.9">D7</text>
<text x="155.2" y="139.4">D6</text>
<text x="159" y="138.4">39</text>
<text x="159" y="141">40</text>
<text x="159" y="143.5">41</text>
<text x="164.1" y="143.5">56</text>
<text x="164.1" y="141">57</text>
<text x="164.1" y="138.4">58</text>
<text x="167.6" y="141.9">D24</text>
<text x="167.6" y="139.4">D25</text>
<text x="185.7" y="139.4">D6</text>
<text x="185.7" y="141.9">D7</text>
<text x="189.5" y="138.4">39</text>
<text x="189.5" y="141">40</text>
<text x="189.5" y="143.5">41</text>
<text x="194.6" y="143.5">56</text>
<text x="194.6" y="141">57</text>
<text x="194.6" y="138.4">58</text>
<text x="198.1" y="141.9">D24</text>
<text x="198.1" y="139.4">D25</text>
<text x="123.8" y="149.6">D10</text>
<text x="124.7" y="144.5">D8</text>
<text x="124.7" y="147">D9</text>
<text x="128.6" y="146">42</text>
<text x="128.6" y="148.6">43</text>
<text x="133.6" y="148.6">54</text>
<text x="133.6" y="146">55</text>
<text x="137.2" y="149.6">D21</text>
<text x="137.2" y="144.5">D23</text>
<text x="137.2" y="147">D22</text>
<text x="154.2" y="149.6">D10</text>
<text x="155.2" y="147">D9</text>
<text x="155.2" y="144.5">D8</text>
<text x="159" y="146">42</text>
<text x="159" y="148.6">43</text>
<text x="164.1" y="148.6">54</text>
<text x="164.1" y="146">55</text>
<text x="167.6" y="149.6">D21</text>
<text x="167.6" y="144.5">D23</text>
<text x="167.6" y="147">D22</text>
<text x="184.7" y="149.6">D10</text>
<text x="185.7" y="147">D9</text>
<text x="185.7" y="144.5">D8</text>
<text x="189.5" y="146">42</text>
<text x="189.5" y="148.6">43</text>
<text x="194.6" y="148.6">54</text>
<text x="194.6" y="146">55</text>
<text x="198.1" y="149.6">D21</text>
<text x="198.1" y="144.5">D23</text>
<text x="198.1" y="147">D22</text>
<text x="123.8" y="152.1">D11</text>
<text x="123.8" y="154.6">D12</text>
<text x="128.6" y="151.1">44</text>
<text x="128.6" y="153.7">45</text>
<text x="133.6" y="153.7">52</text>
<text x="133.6" y="151.1">53</text>
<text x="137.2" y="152.1">D20</text>
<text x="137.2" y="154.6">D19</text>
<text x="154.2" y="154.6">D12</text>
<text x="154.2" y="152.1">D11</text>
<text x="159" y="151.1">44</text>
<text x="159" y="153.7">45</text>
<text x="164.1" y="153.7">52</text>
<text x="164.1" y="151.1">53</text>
<text x="167.6" y="152.1">D20</text>
<text x="167.6" y="154.6">D19</text>
<text x="184.7" y="152.1">D11</text>
<text x="184.7" y="154.6">D12</text>
<text x="189.5" y="151.1">44</text>
<text x="189.5" y="153.7">45</text>
<text x="194.6" y="153.7">52</text>
<text x="194.6" y="151.1">53</text>
<text x="198.1" y="154.6">D19</text>
<text x="198.1" y="152.1">D20</text>
<text x="59.8" y="156.2">1</text>
<text x="59.8" y="158.7">2</text>
<text x="59.8" y="161.3">3</text>
<text x="63.5" y="157.2">DUART_OP2</text>
<text x="63.5" y="159.7">DUART_OP4</text>
<text x="123.8" y="157.2">D13</text>
<text x="123.8" y="159.7">D14</text>
<text x="128.6" y="156.2">46</text>
<text x="128.6" y="158.7">47</text>
<text x="128.6" y="161.3">48</text>
<text x="133.6" y="161.3">49</text>
<text x="133.6" y="158.7">50</text>
<text x="133.6" y="156.2">51</text>
<text x="137.2" y="157.2">D18</text>
<text x="137.2" y="159.7">D17</text>
<text x="154.2" y="159.7">D14</text>
<text x="154.2" y="157.2">D13</text>
<text x="159" y="156.2">46</text>
<text x="159" y="158.7">47</text>
<text x="159" y="161.3">48</text>
<text x="164.1" y="161.3">49</text>
<text x="164.1" y="158.7">50</text>
<text x="164.1" y="156.2">51</text>
<text x="167.6" y="159.7">D17</text>
<text x="167.6" y="157.2">D18</text>
<text x="184.7" y="157.2">D13</text>
<text x="184.7" y="159.7">D14</text>
<text x="189.5" y="156.2">46</text>
<text x="189.5" y="158.7">47</text>
<text x="189.5" y="161.3">48</text>
<text x="194.6" y="161.3">49</text>
<text x="194.6" y="158.7">50</text>
<text x="194.6" y="156.2">51</text>
<text x="198.1" y="159.7">D17</text>
<text x="198.1" y="157.2">D18</text>
<text x="59.8" y="163.8">4</text>
<text x="59.8" y="166.4">5</text>
<text x="62.5" y="167.3">5V</text>
<text x="63.5" y="164.8">DUART_IP2</text>
<text x="63.5" y="162.3">DUART_OP6</text>
<text x="123.8" y="162.3">D15</text>
<text x="137.2" y="162.3">D16</text>
<text x="154.2" y="162.3">D15</text>
<text x="167.6" y="162.3">D16</text>
<text x="184.7" y="162.3">D15</text>
<text x="198.1" y="162.3">D16</text>
<text x="59.8" y="168.9">6</text>
<text x="62.5" y="169.9">GND</text>
<text x="10.3" y="185.9">D</text>
<text x="285.3" y="185.9">D</text>
<text x="35" y="199.9">1</text>
<text x="85" y="199.9">2</text>
<text x="135" y="199.9">3</text>
<text x="185" y="199.9">4</text>
<text x="235" y="199.9">5</text>
<text x="285" y="199.9">6</text>
</g>
<g font-size="1.8" fill="#008484">
<text x="126.6" y="39.4">DIN41612_96</text>
<text x="130.6" y="37.1">J17</text>
<text x="157.1" y="39.4">DIN41612_96</text>
<text x="161.1" y="37.1">J19</text>
<text x="187.6" y="39.4">DIN41612_96</text>
<text x="191.6" y="37.1">J22</text>
<text x="67.4" y="71">PCF8584</text>
<text x="69.3" y="68.7">IC30</text>
<text x="60.7" y="80.9">A0</text>
<text x="71.8" y="81.2" transform="rotate(-90 71.8 81.2)">VDD</text>
<text x="60.7" y="86">D0</text>
<text x="60.7" y="88.5">D1</text>
<text x="77.8" y="86">SDA</text>
<text x="101.3" y="89.1">I2C</text>
<text x="101.3" y="86.8">J24</text>
<text x="60.7" y="93.6">D3</text>
<text x="60.7" y="91.1">D2</text>
<text x="78" y="91.1">SCL</text>
<text x="60.7" y="96.1">D4</text>
<text x="60.7" y="98.7">D5</text>
<text x="60.7" y="101.2">D6</text>
<text x="60.7" y="103.8">D7</text>
<text x="60.7" y="111.4">~{RD}</text>
<text x="60.7" y="108.8">~{CS}</text>
<text x="60.7" y="113.9">~{WR}</text>
<text x="75.8" y="108.8">~{IACK}</text>
<text x="77.3" y="111.4">~{INT}</text>
<text x="60.7" y="116.5">CLK</text>
<text x="71.8" y="118.6" transform="rotate(-90 71.8 118.6)">VSS</text>
<text x="76.6" y="116.5">~{RST}</text>
<text x="52.2" y="154.8">Conn_01x06_Male</text>
<text x="58.4" y="152.5">J25</text>
</g>
<text font-size="1.8" x="87.7" y="85.1">SDA</text>
<text font-size="1.8" fill="#008400" x="87.9" y="90.2">SCL</text>
</svg>
